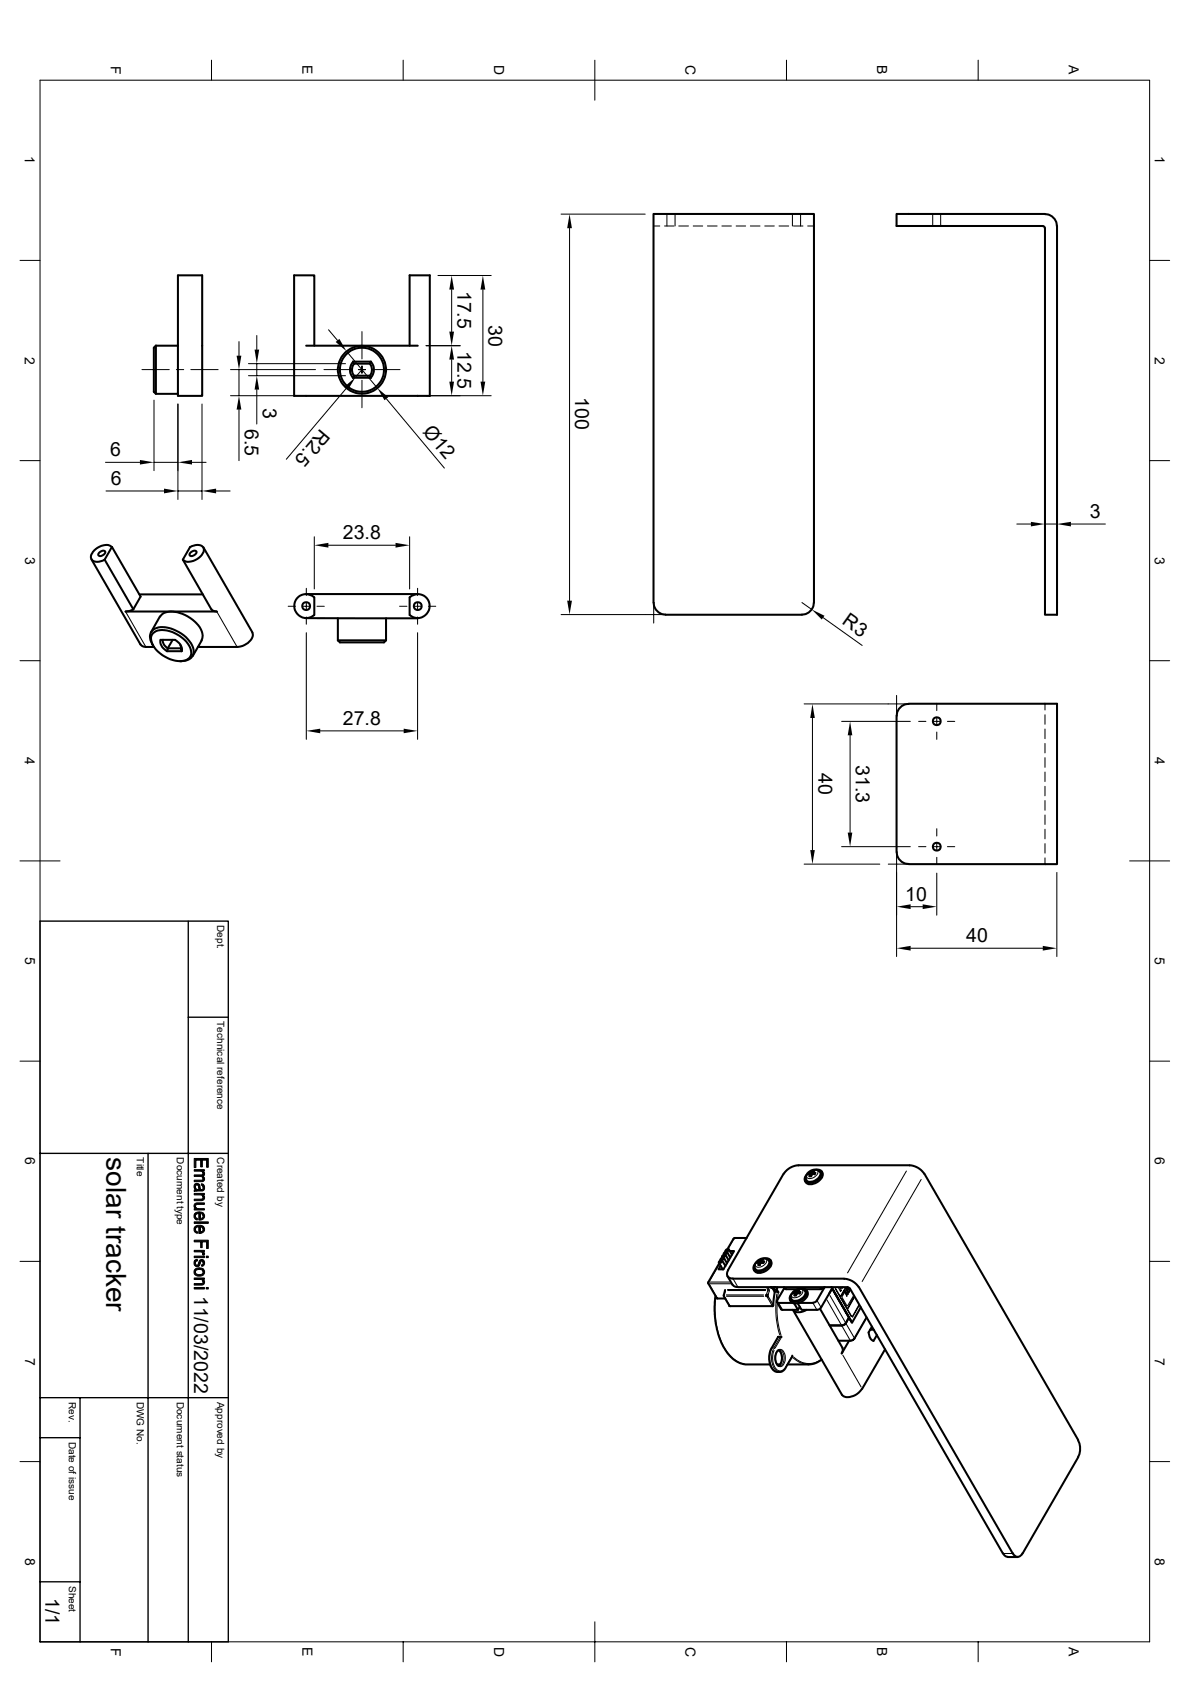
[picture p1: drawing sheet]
<svg xmlns="http://www.w3.org/2000/svg" width="297mm" height="420mm" viewBox="0 0 297 420" stroke-linecap="round" stroke-linejoin="round" font-family="sans-serif">
<g fill="none" stroke="#000" stroke-width=".25">
<path d="M52.8 15v5M100.6 15v5M148.5 15v10M196.3 15v5M244.1 15v5M10 20h276.9v390h-276.9zM140 53.5h21M142.2 57v93M163.1 56.4h1.6M165.9 56.4h2.3M166.5 53.4v3M168.5 53.4v3"/>
<path d="M169.4 56.4h2.4M173 56.4h2.4M176.6 56.4h2.4M180.2 56.4h2.3M183.7 56.4h2.4M187.3 56.4h2.4M190.9 56.4h2.4M194.4 56.4h2.4M197.8 53.4v3M198 56.4h2.4M199.8 53.4v3M201.6 56.4h1.6"/>
<path d="M232.8 53.4v3M234.8 53.4v3M5 65h5M109.3 68.8h13.3M112.7 72.3v10.5M120.5 72.3v23M286.9 65h5M35.4 92.3h6.8M38.4 99.9v17.6M44 92.3h1.8M47.6 92.3h6.8M57.5 92.3h21.2"/>
<path d="M57.5 98.8h16.8M59.6 85.3v3.5M59.6 92.3v6.5M62 90.8h24.2M62 93.8h24.2M64.1 83.8v3.5M64.1 90.8v3M64.1 97.3v8.6M80.9 92.3h6.8M82 82.3l2.2 2.7M86.5 87.7l7.7 9.2M86.5 96.9l-15 17.8"/>
<path d="M89.5 92.3h1.7M90.3 92.3l-1.6 1.9M90.3 82.8v6.8M90.3 91.4v1.8M90.3 95v6.8M93 92.3h6.8M96.4 99.6l14.5 17.3M106.3 98.8h16.3M106.3 86.3h8.6M112.7 89.8v5.5M5 115h5M26.3 115.4h8.6"/>
<path d="M38.4 115.4h6M44.4 100.9v23.8M47.9 115.4h3.5M50.4 100.9v23.8M59.6 102.3v12.7M286.9 115h5M26.5 122.6h14.4M44.4 122.6h6M53.9 122.6h3.5M78.4 134v13.1M82 136.1h16.7M102.2 134v13.1"/>
<path d="M253.8 130.9h3.5M260.8 130.9h3M267.3 130.9h8.6M31.3 152.7l5.1 8.8M54.1 152.7l5.1 8.8M71.9 151.4h1.8M75.6 151.4h1.7M76.5 158v26.6M76.5 146.9v1.8M76.5 150.5v1.8M76.5 154.1v1.8M79.1 151.4h1.8"/>
<path d="M99.7 151.4h1.9M103.3 151.4h1.8M104.2 146.9v1.8M104.2 150.5v1.8M104.2 154.1v1.8M104.2 158v26.6M106.9 151.4h1.9M140 153.5h26.2M163.2 150.5v5.1M200.2 150.5l2.4 1.7M205.4 154.2l9.8 7M5 165h5"/>
<path d="M200.7 175.8h26.1M202.8 179.3v33M223.8 173.7v5.1M233.8 175.6v1.8M233.8 179.2v1.8M260.8 175.7v1.6M260.8 178.5v2.3M286.9 165h5M79.9 182.5h20.9M210.1 180.1h17.1M212.2 183.6v24.3M229.3 180.1h1.8"/>
<path d="M232.9 180.1h1.8M233.8 182.8v1.8M236.5 180.1h1.8M260.8 182v2.4M260.8 185.6v2.4M260.8 189.2v2.4M260.8 192.8v2.4M260.8 196.3v2.4M260.8 199.9v2.4M5 215h10M200.7 215.8h18.9M210.1 211.4h17.1"/>
<path d="M221.7 215.8h5.1M223.8 212.8v26M229.3 211.4h1.8M232.9 211.4h1.8M233.8 218v10.5M233.8 206.9v1.8M233.8 210.5v1.8M233.8 214.1v1.8M236.5 211.4h1.8M260.8 203.5v2.4M260.8 207.1v2.4M260.8 210.7v2.3"/>
<path d="M260.8 214.2v1.6M263.8 217.8v21M281.9 215h10M227.3 236.8h33M227.3 226.4h3M5 265h5M286.9 265h5M201.6 293a1.85 1.85 0 0 1 2.5-.6 1.84 1.84 0 0 1-2.7 1.6l-.1-.5zM226.2 292.4l-14.7 25.4M229.9 294.5l-14.7 25.5M5 315h5M179.5 315.8l-2.4 4.1"/>
<path d="M183 319.4l1.1 1.9M183.1 309.4l-1.3 2.3M183.3 309.2l-.2 .1M183.4 309.2h2.7M188.8 315.2a1.85 1.85 0 0 1 2.5-.7 1.84 1.84 0 0 1-2.7 1.6v-.4zM286.9 315h5M176.8 320.2l.1-.1v.4h-.1M177 320.7l1.9 3.4M177.2 320.1h4.9M177.2 320.5h5.2M178.5 324.9a19.8 19.8 0 0 0 3.1 12.9l1.1 1.2 1.2 .9 1.9 .7M180.6 323.4l.2-.1v.4l-.1-.1"/>
<path d="M180.8 322.4h.1M180.8 323.8l1.3 2.2M180.9 322.4h.1M180.9 322.4l.2-.1-.3 1M181 322l.1 .2M181 322l-.2 .2 .1 .3M181.3 323.3h9.3M181.3 323.7h9.3M181.6 322h9.5M181.6 322.2h9.5M191.1 323.5l.3 .3M191.1 323.6h.4"/>
<path d="M191.2 323.3l-.1 .2M191.3 323.3l.2 .3M191.3 323.1l-.1 .2M191.3 321.4l.4 .6-.1 .2a.24 .24 0 0 0 .4 0 .24 .24 0 0 0-.1-.3M191.3 323.1l.3 .1-.1 .4M191.5 323.6l.2 .3M191.5 323.6l-.1 .2 .3 .1M191.6 323.2l.2 .1-.1 .3h-.2M191.6 324.1l1.1 2M191.6 322.3l-.3 .8M191.6 321.4l.3 .4M191.7 323.6l.1 .2"/>
<path d="M191.8 323.8l-.1 .1M191.9 321.9l-.2 .1M191.9 323.9l1.1 1.9M192 322.4l-.2 .8M192.5 336.9a4.7 4.7 0 0 0 1 5.5l.3 .1M192.7 336.6l-.1 .1M192.7 336.6h.4M193 336.9a4.7 4.7 0 0 0 1 5.5l.3 .1M193.2 336.6l.1 .2M193.2 337.2a4.3 4.3 0 0 0 .9 5l.9 .1 .8-.6M193.9 323.1a22.9 22.9 0 0 0 .7 10.2M194 325.7a20.8 20.8 0 0 0 .9 7.8"/>
<path d="M194 337.4a1.04 1.04 0 0 1 1.1-.4 1.04 1.04 0 0 1 .7 1 2.69 2.69 0 0 1-.8 3.2 1.57 1.57 0 0 1-1.5-1.9v-.9zM194.2 334l-1.5 2.5M194.3 322.8l-.3 1.7M194.4 325.4l.9 1.6M194.5 337.2a2.77 2.77 0 0 1 0 3.8M194.7 334l-1.5 2.5M194.7 337.1a2.51 2.51 0 0 1 .7 3.4l-.7 .5M195 334l-1.5 2.6M196 321.4l.3 .5M197.7 338.7l-1.5 2.5M197.8 322.8a1.85 1.85 0 0 1 2.5-.6 1.84 1.84 0 0 1-2.7 1.6v-.5zM197.8 339l.6 .4a5.1 5.1 0 0 0 3.1 1.3"/>
<path d="M198.1 338.8a5.2 5.2 0 0 0 6.6 .8M202.9 325.4l.9 1.6M204 324.8l.9 1.6M204.6 321.4l.2 .5M206.4 324.6l3.5 6.1M207.1 323.5l3.8 6.5M208.4 321.5l1.3 2.1M208.4 321.8l4 6.9M208.8 321.4h.1M209.2 321.4l.6 1.1 .2-.3M209.4 334.7h2.7M209.6 321.4l.4 .8"/>
<path d="M209.8 321.4l.1 .2a.28 .28 0 0 0 .3 .1 .28 .28 0 0 0 .2-.3M209.9 324l1.5 2.6M210.1 321.4h.2M210.2 324l1.2 2.1M210.2 331.2l1.9 3.4M210.4 338.4l4.5 7.9M210.5 321.4h-.1M210.9 322.7l.5 1-.4-1 .6 .6M211 321.5l-1.2 2.1M211.2 321.5l-1.3 2.3M211.2 330.6l1.9 3.3M211.3 322.1l.2 .9-.5-.5-.1 .2"/>
<path d="M211.4 321.9l-.1 .1M211.4 321.9l.5 .8M211.5 321.5l-1.3 2.3M211.6 321.4v.2l.1-.2M211.6 327l1 1.7M211.7 321.8l.4 .6M211.8 321.6l-.1 .2M211.8 321.6l.4 .6M211.9 322.7l-.1 .1-.4-.7 .2 1.2M212.1 321.7v.1M212.2 322.3l-.1 .2M213 323.6l-1.5 2.5"/>
<path d="M213.1 323.8l-1.5 2.8M213.2 334.2l-.6 .4-.4 .1M213.2 324l-1.5 2.8M213.3 334.1v.1M214.3 325.9l-1.5 2.8M214.4 326.1l-1.6 2.8M216.1 329.2l-2.7 4.7M196 341.4l.1 .1M5 365h5M286.9 365h5M250.4 387.9h2.2M52.8 410v5"/>
<path d="M100.6 410v5M148.5 405v10M196.3 410v5M244.1 410v5"/>
</g>
<g fill="none" stroke="#000" stroke-width=".51">
<path d="M260.3 56.5l.3 .1 .2 .3M260.8 53.4h-37v3h36.5M260.8 53.5a3 3 0 0 1 3 2.9M263.8 56.4v97.1h-3v-96.6M44.4 68.7h6.1v30.1h-6.1zM38.9 86.3l-.5 .5v11l.5 .5h5.5M38.9 86.3h5.5M38.9 86.3v12M76.4 86.3h27.9M88.1 90.3h4.5l-.3 .5h-4zM88.1 90.3a3 3 0 0 0 0 4M88.3 90.8a2.41 2.41 0 0 0 0 3"/>
<path d="M88.3 93.8h4l.3 .5h-4.5zM92.3 90.8a2.41 2.41 0 0 1 0 3M92.6 90.3a3 3 0 0 1-.1 4M102.2 86.3v-17.6h5.1v30.1h-33.9v-30.1h5v17.6M22.8 139.7l12.3 21.2 .5 .5 .8 .1M24.7 138.1a.92 .92 0 0 1 1.6-.2 1.23 1.23 0 0 1-1.7 .7zM26.1 139.7l7.2 12.4M26.1 139.7l1.8-3.1 7.2 12.4-1.8 3.1M27.9 136.6a3.3 3.3 0 0 0-4.4 .8l-.3 .4a1.45 1.45 0 0 0-.3 1.9 1.45 1.45 0 0 0 1.8 .6l1.4-.6M45.7 139.7a3.3 3.3 0 0 0 4.3-.8l.4-.3a1.45 1.45 0 0 0 .3-1.9 1.45 1.45 0 0 0-1.8-.6l-1.4 .5-1.9 3.1 7.1 12.4M47.5 138.1a.92 .92 0 0 1 1.6-.2 1.23 1.23 0 0 1-1.8 .7zM50.8 136.7l12.2 21.2a2.78 2.78 0 0 1-2 3.2l-1.8 .4"/>
<path d="M33.3 152.1l-1 .5-.9 .1M34.8 148.4h15.8M38.2 158.1a4.9 4.9 0 0 1 5.4 0 6.4 6.4 0 0 1 4.2 5.1 2.64 2.64 0 0 1-3.4 1.9 8.1 8.1 0 0 1-6.6-4.9 2.01 2.01 0 0 1 .4-2.1zM39.9 153.9l-2.2 3.9M40 154a4.1 4.1 0 0 1 4.9-.9 8.2 8.2 0 0 1 5.6 5.1v.9l-.2 .8M40 159.8h3.7M40.1 159.8a2.72 2.72 0 0 0 1.6 2.8M43.1 159.8l-1.2 2.1a2.28 2.28 0 0 1-1.3-2.1M43.7 159.8a2.72 2.72 0 0 1 1.6 2.8M50.3 159.9l-2.2 3.9M52.8 152.1l.3 .3 1 .3h-22.8M76.4 154.3l27.9 .1"/>
<path d="M76.4 148.3h27.9M78.4 149.1a2.98 2.98 0 0 0-4.1 .2 2.98 2.98 0 0 0 0 4.1 2.98 2.98 0 0 0 4.1 .2M78.4 149.1v4.5M84.3 159.9h12.1M84.3 154.4v5.5M96.4 154.4v5.5l-.6 .5h-11l-.5-.5M102.2 149.1v4.5M102.3 149.1a2.98 2.98 0 0 1 4.1 .2 2.98 2.98 0 0 1 0 4.1 2.98 2.98 0 0 1-4.1 .2M163.1 150.5v-97.1h40.1v97.1M163.2 150.5a3 3 0 0 0 2.9 3M166.1 153.5h34.1M203.1 150.5a3 3 0 0 1-2.9 3"/>
<path d="M36.4 161.5h2M38.2 161.2a2.93 2.93 0 0 1 0-3.9 5.5 5.5 0 0 1 5.7 .2 7.2 7.2 0 0 1 4.4 5.2 2.54 2.54 0 0 1-3 2.4M41.7 162.6l.2-.7h3.3l.1 .7M41.7 162.6h3.6M45 165.1h.3M45 161l.1 .9M49.4 161.5h9.8M223.8 178.7v34.1M226.8 175.8a3 3 0 0 0-3 2.9M226.8 175.7h37v40.1h-37M223.8 212.8a3 3 0 0 0 3 2.9M195.6 293.1l-13.9 24.1"/>
<path d="M199.3 291a4.5 4.5 0 0 0-3.7 2.1M199.3 291h27.7M200.9 294.9l.2 .3M201.5 292.9l.8-.5 .9-.3h.9l.5 .5a1.31 1.31 0 0 1-.7 1.9 1.79 1.79 0 0 1-2.7 .1l-.1-.8zM201.9 292.9l-.1 .3 .4-.1M201.9 292.9l.6 .5M202.2 293.1l.3 .5zM202.2 293.2l-.1 .5h.3l.2-.5M202.4 292.8l-.5 .1M202.4 292.8l.2 .4M202.5 292.7l.3 .4M202.8 293.1l-.2 .1"/>
<path d="M202.8 292.4l-.4 .4M202.8 292.3h.4l-.3 .5M202.8 292.4l.2 .7M202.9 292.7l.3 .5-.2-.4 .5 .1-.2 .3-.5-.1M203.5 292.1h.4a1 1 0 0 1 1.1 .4 1 1 0 0 1-.1 1.2 3.3 3.3 0 0 1-3.6 1.5 1.09 1.09 0 0 1 0-1.9M205.1 292.5l.2 .4M205.2 292.9a2.01 2.01 0 0 1-1.3 2.3 2.13 2.13 0 0 1-2.7 0M227 291a4.5 4.5 0 0 1 3.7 2.1M230.7 293.1l38.4 66.5M179.4 315.3l1 1.6M179.5 315.5l-2.8 4.9 2.3 3.8h2M179.6 314.9l.5-.2a.42 .42 0 0 1-.1 .6 .42 .42 0 0 1-.6-.1z"/>
<path d="M179.8 314.6l.1 .1M179.9 314.3l.7-.3a.45 .45 0 0 1-.2 .5 .45 .45 0 0 1-.6 0zM180.2 313.9l.1 .1M180.3 313.6l.7-.3a.45 .45 0 0 1-.2 .5 .45 .45 0 0 1-.6-.1zM180.3 314.8l.8 1.3M180.6 313.1l.1 .2M180.7 312.9l.7-.3a.45 .45 0 0 1-.2 .5 .45 .45 0 0 1-.6-.1zM180.7 314.1l.7 1.3M181 312.5l.1 .1M181.1 313.4l.8 1.3M181.3 312l.5-.1a.42 .42 0 0 1-.2 .5 .42 .42 0 0 1-.5-.1zM181.5 312.6l.7 1.4"/>
<path d="M181.6 318.6l1.2 2.2 .5 .4 .8 .2M181.7 317.2a1.25 1.25 0 0 0-.1 1.4 1.25 1.25 0 0 0 1.3 .6M181.9 312l.8 1.3M182.2 312.4h1l-2.6 4.5h-1.3l.5-.8M182.9 319.3h27.8M183.3 309.2h-.2l-1.5 2.6M183.3 309.1h3.1M188.1 317l.2 .4M188.5 316.8l-.2-.9 .4-.7 .5-.5 1.2-.5 1 .1 .5 .4a1.31 1.31 0 0 1-.8 1.9 2.12 2.12 0 0 1-2.6 .3M188.9 315.3l.2-.3 .6 .5M189.4 315.3l.3 .4zM189.4 315.3h-.4"/>
<path d="M189.6 314.9l-.4 .1M189.7 314.8l.3 .5h-.2M190 314.5h.4l-.2 .3M190 314.5l.2 .8M190.1 314.5l-.5 .4 .1 .1a.47 .47 0 0 1 .1 .6 .47 .47 0 0 1-.5 .2l.2-.4M190.2 314.8l.2 .5-.3-.5M190.2 314.9l.6 .1M190.7 314.2h.4a1 1 0 0 1 1.1 .4 1 1 0 0 1 0 1.2 3.3 3.3 0 0 1-3.6 1.6 1.09 1.09 0 0 1 0-1.9M190.7 315l-.2 .3h-.5M192.3 314.6l.2 .4M192.4 315a2.01 2.01 0 0 1-1.3 2.4 2.13 2.13 0 0 1-2.7 0M210.7 319.3a4.5 4.5 0 0 1 3.6 2.1"/>
<path d="M178.6 323.6l-.2 3.8 .5 4.4 1.2 3.6 1.5 2.5 1.5 1.6 1.9 1 1.1 .2h6.1M180.9 322.3l-.2 1.3M184.1 321.4h27.4l.6 .3M192.3 321.4l.2 .1 .7-.1M192.6 321.6l.9 .5 .4-.3M192.9 321.7l.4 .8 1 .2-.5-.8M193.4 322.5l-.5 3.6h-10.8l-1.5-2.5M193.4 321.4l-.5 .2-.4-.1M193.5 321.4l-.5 .2-.6-.2M193.9 325.2l1.2 1.8 4.1 .1-1-1.6M194 321.4v.4M194.3 325.3h3.4"/>
<path d="M194.3 337.1l.6 .6 .3 1.1-.2 1.3-.3 .6-.4 .3M194.6 337.1l-.8 .5-.3 1.1 .2 1.6 .5 .7 .4 .1M195.1 333.8h-.9l-2 3.7-.2 2.1 .1 .8 .5 1.2 .5 .6 .6 .3 1.2 .1 .4-.2 .7-.6 1.7-3.3M195.7 321.4l.4 .5h2.9M195.8 321.6l-1.9 3.3v.2l.4 .2M198 323a.44 .44 0 0 1 .7 .3M198.2 322.6l-.2 .4M198.2 322.6l.6 .5M198.4 322.9l.3 .4M198.5 323l-.2 .5h.4l.2-.5M198.6 322.5l-.4 .1M198.6 322.5l.3 .5"/>
<path d="M198.8 322.4l.2 .5M199.1 322.9l-.2 .1M199.1 322.1l-.5 .4M199.1 322.1h.4l-.3 .4M199.1 322.1l.1 .8M199.2 322.4l.2 .5-.1-.4M199.3 322.5l.5 .1-.2 .4-.5-.1M199.5 325.3h3.4M199.6 326.3l-.4 .8M199.7 321.8h.5a1 1 0 0 1 1.1 .4 1 1 0 0 1-.1 1.2 3.3 3.3 0 0 1-3.6 1.6 1.09 1.09 0 0 1 0-2M201 322.4a2.42 2.42 0 0 1-2.8 2.4l-.7-.4-.1-.5 .1-.7 .6-.8 .7-.4 1.1-.2 .5 .1 .6 .6M201.3 327.1a2.57 2.57 0 0 1-3.3 0l12.1 21.2a2.88 2.88 0 0 0 3.8-.2l1.2-1.3"/>
<path d="M201.3 322.2l.2 .4M201.5 322.6a2.01 2.01 0 0 1-1.3 2.4 2.03 2.03 0 0 1-3-.3M204.7 326.8l5.6 9.7 .1 .7-.3 .7M205.1 339.5l-1.1 .7-1.5 .5h-5.9M205.8 321.4l-1.9 3.3-.4 .4-.6 .2M205.8 321.4l-.2 .2-.7 .3h-3.9M206.9 323.1l.8-1.4-2.8 4.8-.6 .5-4.2 .1-1-1.7M207.1 331h3M207.5 321.4l5.2 8.8-5.1-8.8M210.1 331l.6-.2 .4-.4-.4 .4zM211.9 329l-.8 1.4M211.9 334.8l-1.8 3.1"/>
<path d="M212.1 321.7l38.2 66.2M214.4 321.4l38.4 66.5M214.8 326.4l-2.1 3.8M216.3 329l-3.4 5.6-.5 .2h-3.1M217.2 332h.9M217.6 331.3l-.8 1.4a2.22 2.22 0 0 0 1.2 2.1l.9-1.4M220.9 336.9l-5.7 9.9M194 340.7h.7M269.1 359.7a4.5 4.5 0 0 1 0 4.1M269.1 363.9l-13.9 24M250.4 387.9l.5 .6 .6 .2M251.5 388.8h2.5"/>
<path d="M252.8 387.9a1.23 1.23 0 0 0 1.2 .8 1.23 1.23 0 0 0 1.2-.8"/>
<circle cx="90.3" cy="92.3" r="5.5"/>
<circle cx="90.4" cy="92.3" r="6"/>
<circle cx="76.4" cy="151.4" r=".98"/>
<circle cx="104.3" cy="151.4" r=".98"/>
<circle cx="233.8" cy="180.1" r=".98"/>
<circle cx="233.8" cy="211.4" r=".98"/>
</g>
<path d="M10 230h47v180h-47zM47 230v180M47 254h10M10 288h47M37 288v122M10 359h10M10 349h47M20 349v61M10 395h10" fill="none" stroke="#000" stroke-width=".34"/>
<g fill="#000" stroke="#000" stroke-width=".25">
<path d="M48.8 296.3v.8z" fill-rule="evenodd"/>
<path d="M48.6 295.7a.79 .79 0 0 1 1.2 .1l-.1 1.3v-.2a.78 .78 0 0 0-.7-1l-.2 .2-.1 .9a.96 .96 0 0 1-.1-1.3z" fill-rule="evenodd"/>
<path d="M50.7 292.4v.6z" fill-rule="evenodd"/>
<path d="M50.6 298.3l.1 .7z" fill-rule="evenodd"/>
<path d="M48.5 293.4l2.1-.2 .1 1.1-.1-.3-.3-.2h-1.8z" fill-rule="evenodd"/>
<path d="M50.3 295.6l.4 .1v.8v-.3l-.5-.3z" fill-rule="evenodd"/>
<path d="M48.5 292.1h2.5v.3h-.3l-.1 .3-.5-.3h-1.6z" fill-rule="evenodd"/>
<path d="M48.5 298h2.5v.3h-.4v.4l-.6-.3h-1.5z" fill-rule="evenodd"/>
<path d="M50.7 292.4a.72 .72 0 0 1-.1 1.3z" fill-rule="evenodd"/>
<path d="M48.5 294.7h1.9l.3-.3v-.6a.71 .71 0 0 1 .3 .8 .71 .71 0 0 1-.8 .5h-1.7z" fill-rule="evenodd"/>
<path d="M48.8 296.6l.3 .3 .6 .2 .1-1.3 .2 .8a.39 .39 0 0 0 .4 .4 .39 .39 0 0 0 .3-.5v-.8a.9 .9 0 0 1 .4 1.1 .9 .9 0 0 1-1 .6l-1.6 .1v-.4h.3z" fill-rule="evenodd"/>
<path d="M48.5 299.4h1.9l.3-.3v-.7a.8 .8 0 0 1 .3 1 .8 .8 0 0 1-1 .4h-1.5z" fill-rule="evenodd"/>
<path d="M48.5 289.3h3.5v2.2h-.4v-1.8h-1.1v1.7h-.4v-1.7h-1.2v1.8h-.4z" fill-rule="evenodd"/>
<path d="M48.5 305.1h3.5v.4h-3.5z" fill-rule="evenodd"/>
<path d="M48.8 301.2l.1 .6z" fill-rule="evenodd"/>
<path d="M48.7 302.9l.1 1 .5 .3-.1 .4a.99 .99 0 0 1-.8-.7 .99 .99 0 0 1 .3-1z" fill-rule="evenodd"/>
<path d="M48.6 306.4l.2-.2v1.1l.5 .3-.1 .4a1.04 1.04 0 0 1-.6-1.6z" fill-rule="evenodd"/>
<path d="M48.7 314.6l.5-.1 .1 .3-.4 .2-.1 .4z" fill-rule="evenodd"/>
<path d="M50.6 319.4l.1 .6z" fill-rule="evenodd"/>
<path d="M48.8 302.9l.8-.3 1.1 .3v.8l-.2-.6-.5-.1v1.6h-.4v-1.6l-.6 .2-.2 .5z" fill-rule="evenodd"/>
<path d="M48.8 306.2l1.2-.3 .7 .3v.8l-.2-.5-.5-.2v1.7h-.4v-1.7l-.5 .2-.3 .5z" fill-rule="evenodd"/>
<path d="M48.6 314.7l.1-.1 .1 .8a.42 .42 0 0 0 .4 .5 .42 .42 0 0 0 .4-.6 .74 .74 0 0 1 .3-.7 .74 .74 0 0 1 .8 0v.7a.38 .38 0 0 0-.4-.4 .38 .38 0 0 0-.3 .5 .84 .84 0 0 1-1.1 .8 .84 .84 0 0 1-.4-1.3z" fill-rule="evenodd"/>
<path d="M48.8 316.9l.8-.3 .7 .1 .4 .2v.7a1.04 1.04 0 0 0-1-.7 1.04 1.04 0 0 0-.9 .7z" fill-rule="evenodd"/>
<path d="M48.5 313.6h2.5v.4h-2.5z" fill-rule="evenodd"/>
<path d="M48.7 300.5l2.3-.1v.3l-2.1 .2-.1 .9a.79 .79 0 0 1-.1-1.3z" fill-rule="evenodd"/>
<path d="M48.5 301.8h.4v-.3l.3 .3h1.8v.3h-2.5z" fill-rule="evenodd"/>
<path d="M48.5 312.2h2.5v.3h-.4v.5l-.1-.3-.5-.1h-1.5z" fill-rule="evenodd"/>
<path d="M48.5 319.1h2.5v.3h-.4v.4l-.4-.3h-1.7z" fill-rule="evenodd"/>
<path d="M50 303l.1 1.2 .6-.4v-.9a.99 .99 0 0 1 .3 1.2 .99 .99 0 0 1-1 .5z" fill-rule="evenodd"/>
<path d="M50 306.3v1.3l.6-.3 .1-1.1a.99 .99 0 0 1 .3 1.2 .99 .99 0 0 1-1 .6z" fill-rule="evenodd"/>
<path d="M50.6 312.5l.5 .4-.2 .5-.4-.1z" fill-rule="evenodd"/>
<path d="M50.7 314.6a.86 .86 0 0 1 .4 .9 .86 .86 0 0 1-.8 .7v-.4l.4-.3z" fill-rule="evenodd"/>
<path d="M48.8 316.9v.7a1.06 1.06 0 0 0 .9 .7 1.06 1.06 0 0 0 1-.7v-.7a1.11 1.11 0 0 1 .1 1.4 1.11 1.11 0 0 1-1.4 .3 1 1 0 0 1-.9-.6 1 1 0 0 1 .3-1.1z" fill-rule="evenodd"/>
<path d="M51.5 313.6h.5v.4h-.5z" fill-rule="evenodd"/>
<path d="M48.5 309.7h3.5v2h-.4v-1.6h-1.1v1.4h-.4v-1.4h-1.6z" fill-rule="evenodd"/>
<path d="M48.5 321.5h2.5v.4h-2.5z" fill-rule="evenodd"/>
<path d="M48.5 320.5h1.8l.4-.2v-.8a.78 .78 0 0 1 .3 1 .78 .78 0 0 1-1 .4h-1.5z" fill-rule="evenodd"/>
<path d="M51.5 321.5h.5v.4h-.5z" fill-rule="evenodd"/>
</g>
<g fill="#000">
<path d="M142.2 53.5l.5 3.5h-1.1zM112.7 68.8l.6 3.5h-1.2zM120.5 68.8l.6 3.5h-1.2zM59.1 88.8h1.1l-.6 3.5zM63.5 87.3h1.2l-.6 3.5zM64.1 93.8l.6 3.5h-1.2zM83.8 85.4l.9-.8 1.8 3.1zM86 96.5l2.7-2.3-1.8 3zM94.2 96.9l2.7 2.3-.9 .7zM112.1 82.8h1.2l-.6 3.5zM112.7 86.3l.6 3.5h-1.2zM112.1 95.3h1.2l-.6 3.5z"/>
<path d="M119.9 95.3h1.2l-.6 3.5zM34.9 114.9l3.5 .5-3.5 .6zM44.4 115.4l3.5-.5v1.1zM59.6 98.8l.6 3.5h-1.1zM40.9 122l3.5 .6-3.5 .6zM50.4 122.6l3.5-.6v1.2zM78.4 136.1l3.6-.5v1.1zM98.7 135.6l3.5 .5-3.5 .6zM257.3 130.3l3.5 .6-3.5 .5zM263.8 130.9l3.5-.6v1.1zM141.6 150h1.1l-.5 3.5zM202.6 152.2l3.2 1.6-.7 .9z"/>
<path d="M202.8 175.8l.6 3.5h-1.2zM76.5 182.5l3.4-.6v1.2zM100.8 181.9l3.4 .6-3.4 .6zM212.2 180.1l.5 3.5h-1.1zM202.2 212.3h1.2l-.6 3.5zM211.6 207.9h1.1l-.5 3.5zM223.8 236.8l3.5-.6v1.2zM223.8 226.4l3.5-.6v1.2zM230.3 225.8l3.5 .6-3.5 .6zM260.3 236.2l3.5 .6-3.5 .6z"/>
</g>
<text font-size="7" x="26.5" y="289" transform="rotate(90 26.5 289)">solar tracker</text>
<g font-size="4.9">
<text x="114.2" y="72.6" transform="rotate(90 114.2 72.6)">17.5</text>
<text x="122" y="81.1" transform="rotate(90 122 81.1)">30</text>
<text x="114.2" y="87.6" transform="rotate(90 114.2 87.6)">12.5</text>
<text x="65.6" y="102" transform="rotate(90 65.6 102)">3</text>
<text x="143.6" y="99.2" transform="rotate(90 143.6 99.2)">100</text>
<text x="61.1" y="107" transform="rotate(90 61.1 107)">6.5</text>
<text x="80" y="106.8" transform="rotate(130 80 106.8)">R2.5</text>
<text x="105.4" y="107.9" transform="rotate(50 105.4 107.9)">Ø12</text>
<text x="27.5" y="114">6</text>
<text x="27.7" y="121.2">6</text>
<text x="272" y="129.4">3</text>
<text x="85.6" y="134.7">23.8</text>
<text x="210" y="155.7" transform="rotate(35 210 155.7)">R3</text>
<text x="85.6" y="181.1">27.8</text>
<text x="213.6" y="191" transform="rotate(90 213.6 191)">31.3</text>
<text x="204.3" y="193.1" transform="rotate(90 204.3 193.1)">40</text>
<text x="225.9" y="225">10</text>
<text x="241.2" y="235.3">40</text>
<text x="48.5" y="323.5" transform="rotate(90 48.5 323.5)">11/03/2022</text>
<text x="11.3" y="399.1" transform="rotate(90 11.3 399.1)">1/1</text>
</g>
<g font-size="3.5">
<text x="27.6" y="16.4" transform="rotate(90 27.6 16.4)">F</text>
<text x="75.5" y="16.3" transform="rotate(90 75.5 16.3)">E</text>
<text x="123.3" y="16.3" transform="rotate(90 123.3 16.3)">D</text>
<text x="171.1" y="16.3" transform="rotate(90 171.1 16.3)">C</text>
<text x="218.9" y="16.3" transform="rotate(90 218.9 16.3)">B</text>
<text x="266.8" y="16.3" transform="rotate(90 266.8 16.3)">A</text>
<text x="6.2" y="39" transform="rotate(90 6.2 39)">1</text>
<text x="288.2" y="39" transform="rotate(90 288.2 39)">1</text>
<text x="6.2" y="89" transform="rotate(90 6.2 89)">2</text>
<text x="288.2" y="89" transform="rotate(90 288.2 89)">2</text>
<text x="6.3" y="139" transform="rotate(90 6.3 139)">3</text>
<text x="288.2" y="139" transform="rotate(90 288.2 139)">3</text>
<text x="6.2" y="189" transform="rotate(90 6.2 189)">4</text>
<text x="288.2" y="189" transform="rotate(90 288.2 189)">4</text>
<text x="6.3" y="239" transform="rotate(90 6.3 239)">5</text>
<text x="288.2" y="239" transform="rotate(90 288.2 239)">5</text>
<text x="6.3" y="289" transform="rotate(90 6.3 289)">6</text>
<text x="288.2" y="289" transform="rotate(90 288.2 289)">6</text>
<text x="6.3" y="339" transform="rotate(90 6.3 339)">7</text>
<text x="288.2" y="339" transform="rotate(90 288.2 339)">7</text>
<text x="6.3" y="389" transform="rotate(90 6.3 389)">8</text>
<text x="288.2" y="389" transform="rotate(90 288.2 389)">8</text>
<text x="27.6" y="411.4" transform="rotate(90 27.6 411.4)">F</text>
<text x="75.5" y="411.3" transform="rotate(90 75.5 411.3)">E</text>
<text x="123.3" y="411.2" transform="rotate(90 123.3 411.2)">D</text>
<text x="171.1" y="411.2" transform="rotate(90 171.1 411.2)">C</text>
<text x="218.9" y="411.3" transform="rotate(90 218.9 411.3)">B</text>
<text x="266.8" y="411.3" transform="rotate(90 266.8 411.3)">A</text>
</g>
<g font-size="2.5">
<text x="54.2" y="231" transform="rotate(90 54.2 231)">Dept.</text>
<text x="54.2" y="255" transform="rotate(90 54.2 255)">Technical reference</text>
<text x="34.2" y="289" transform="rotate(90 34.2 289)">Title</text>
<text x="44.2" y="289" transform="rotate(90 44.2 289)">Document type</text>
<text x="54.2" y="289" transform="rotate(90 54.2 289)">Created by</text>
<text x="17.2" y="350" transform="rotate(90 17.2 350)">Rev.</text>
<text x="34.2" y="350" transform="rotate(90 34.2 350)">DWG No.</text>
<text x="44.2" y="350" transform="rotate(90 44.2 350)">Document status</text>
<text x="54.2" y="350" transform="rotate(90 54.2 350)">Approved by</text>
<text x="17.2" y="360" transform="rotate(90 17.2 360)">Date of issue</text>
<text x="17.2" y="396" transform="rotate(90 17.2 396)">Sheet</text>
</g>
</svg>
